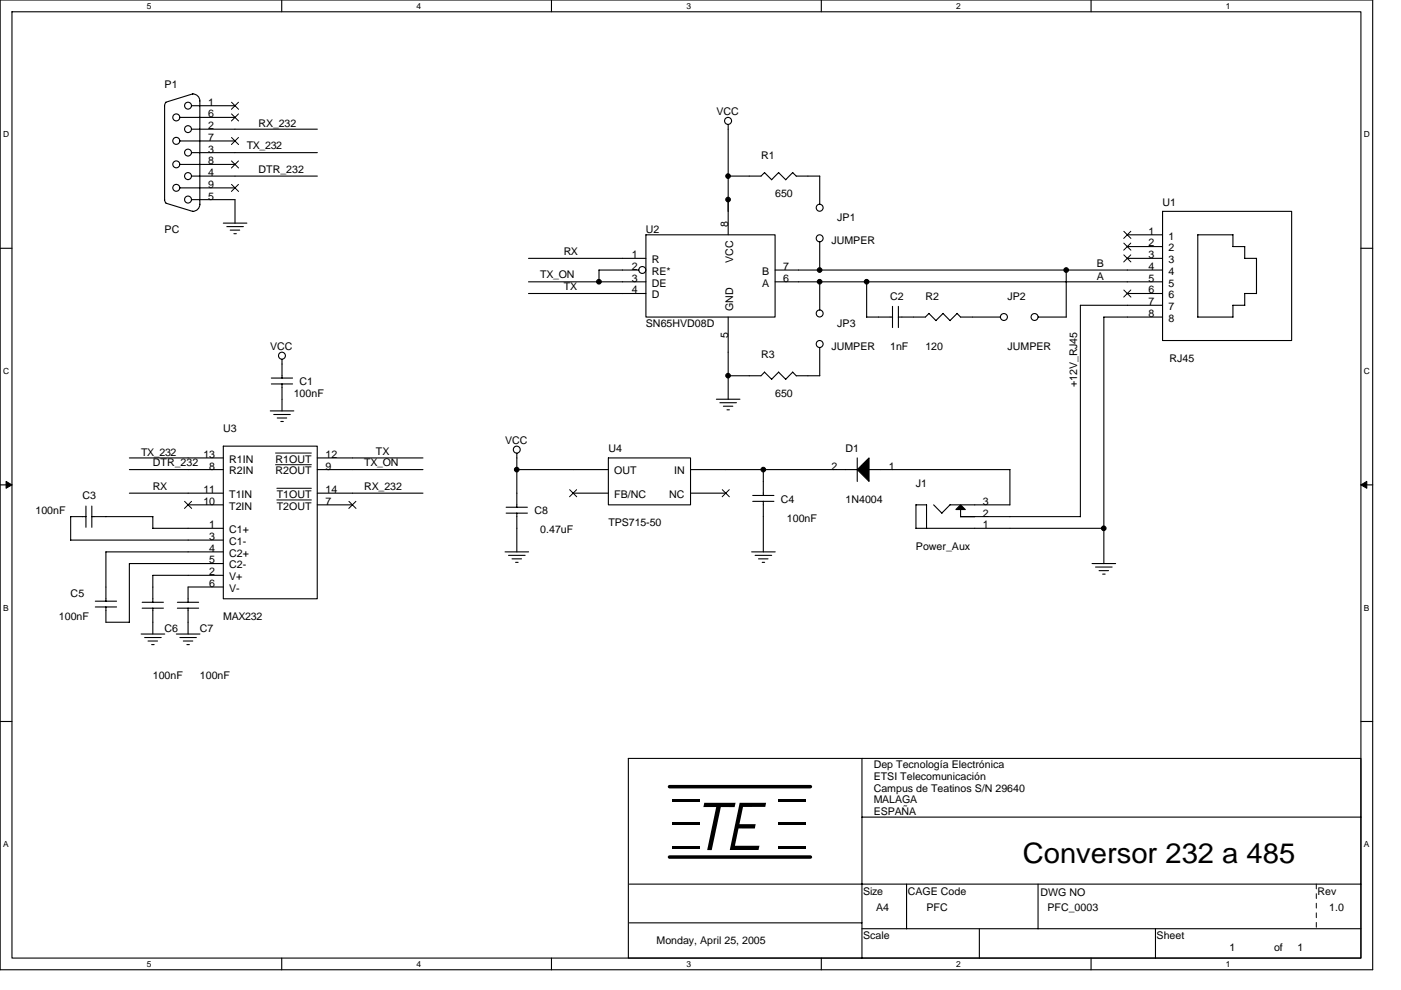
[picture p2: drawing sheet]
<svg xmlns="http://www.w3.org/2000/svg" width="297mm" height="210mm" viewBox="0 0 297 210" stroke-linecap="round" stroke-linejoin="round" font-family="sans-serif">
<path d="M0 0h291v205.6h-291zM2.5 2.5h286v200.6h-286z" fill="none" stroke="#000" stroke-width=".23"/>
<g fill="#fff">
<path d="M31.1 .3h1v1.9h-1z"/>
<path d="M31.1 203.4h1v2h-1z"/>
</g>
<path d="M59.7 0v2.5M59.7 203.1v2.5" fill="none" stroke="#000" stroke-width=".23"/>
<g fill="#fff">
<path d="M88.3 .3h1v1.9h-1z"/>
<path d="M88.3 203.4h1v2h-1z"/>
</g>
<path d="M116.9 0v2.5M116.9 203.1v2.5" fill="none" stroke="#000" stroke-width=".23"/>
<g fill="#fff">
<path d="M145.5 .3h1v1.9h-1z"/>
<path d="M145.5 203.4h1v2h-1z"/>
</g>
<path d="M174.1 0v2.5M174.1 203.1v2.5" fill="none" stroke="#000" stroke-width=".23"/>
<g fill="#fff">
<path d="M202.7 .3h1v1.9h-1z"/>
<path d="M202.7 203.4h1v2h-1z"/>
</g>
<path d="M231.3 0v2.5M231.3 203.1v2.5" fill="none" stroke="#000" stroke-width=".23"/>
<g fill="#fff">
<path d="M259.9 .3h1v1.9h-1z"/>
<path d="M259.9 203.4h1v2h-1z"/>
<path d="M.7 27.6h1.3v1.9h-1.3z"/>
<path d="M289.2 27.6h1.3v1.9h-1.3z"/>
<path d="M.7 77.7h1.3v2h-1.3z"/>
<path d="M289.2 77.7h1.3v2h-1.3z"/>
</g>
<path d="M0 52.6h2.5M288.5 52.6h2.5" fill="none" stroke="#000" stroke-width=".23"/>
<g fill="#fff">
<path d="M.7 127.9h1.2v2h-1.2z"/>
<path d="M289.2 127.9h1.2v2h-1.2z"/>
</g>
<path d="M0 102.8h2.5M288.5 102.8h2.5" fill="none" stroke="#000" stroke-width=".23"/>
<path d="M1.3 102.1l1.2 .7-1.2 .7zM288.5 102.8l1.3-.7v1.4z" fill="#000" stroke="#000" stroke-width=".21"/>
<g fill="#fff">
<path d="M.7 178h1.2v2h-1.2z"/>
<path d="M289.2 178h1.2v2h-1.2z"/>
</g>
<g fill="none" stroke="#000" stroke-width=".23">
<path d="M40.8 19.9a1.49 1.49 0 0 1 1.6 1.5v21.9a1.51 1.51 0 0 1-1.6 1.5M40.9 19.9l-5.7 1.8M34.9 22.4v20M35.2 21.7l-.3 .7M38.1 39.8h11.7M38.1 34.9h11.7M38.1 29.9h11.7M38.1 24.9h11.7M40.6 37.3h26.7M40.6 32.4h26.7M40.6 27.4h26.7M40.6 22.4h9.2"/>
<path d="M154.4 26.4v23.4M154.4 37.3h7l.7-.7 1.5 1.5M165.1 36.6l1.5 1.5 1.5-1.5 .7 .8M165.1 36.6l-1.5 1.5M168.8 37.3h5v6M34.9 42.3l.3 .7M35.2 43.1l5.7 1.7M40.6 42.3h9.2v5M47.3 47.3h5M48.1 48h3.5M48.8 48.8h2M49.6 49.6h.5"/>
<path d="M112.1 59.8h24.8M112.1 54.8h24.8M135.4 57.3h-8.4v2.5M136.9 49.8h27.4v17.4h-27.4zM164.3 59.8h82.2M164.3 57.3h82.2M173.8 51.3v6M173.8 59.8v5.9M183.7 59.8v7.4M226.1 57.3v9.9M239 54.8h7.5M239 49.8h7.5"/>
<path d="M239 52.3h7.5M246.5 44.8h27.4v27.4h-27.4zM263.9 54.8h2.5v7.5l-2.5-.1v2.5h-2.5v2.5h-7.4M263.9 54.8v-2.5h-2.5v-2.5h-7.4v17.4M59.8 76.2v4M112.1 62.2h24.8M154.4 67.2v17.5M162.1 78.9l1.5 1.5M162.1 78.9l-.7 .8h-7M165.1 78.9l-1.5 1.5M168.1 78.9l-1.5 1.5-1.5-1.5M173.8 73.7v6h-5l-.7-.8"/>
<path d="M183.7 67.2h5.5M189.2 65v4.4M190.5 67.2h5.7l.8-.8 1.5 1.6M190.5 65v4.4M198.4 68l1.6-1.6 1.4 1.6M202.9 66.5l.8 .7M202.9 66.4l-1.5 1.6M203.7 67.2h8.4M220.1 67.2h6M239 62.2h7.5M246.5 67.2h-12.5v52.3M246.5 64.7h-17.4v44.9l-25.5-.1 .1-1.5"/>
<path d="M27.4 99.6h19.9M27.4 97.1h19.9M47.3 94.6h20v32.4h-20zM57.3 87.1h5M57.5 81.4h4.5M57.5 80.2h4.5M58 87.9h3.5M58.8 88.6h2M59.5 89.4h.6M59.8 81.4v5.7M67.3 99.6h22.4M67.3 97.1h22.4"/>
<path d="M109.6 96.1v11.5M109.6 99.6h19.4M129 97.1h17.4v9.9h-17.4zM146.4 99.6h35.4M151.9 84.6h5M152.6 85.4h3.5M153.4 86.1h2M154.1 86.9h.5M161.8 99.6v5.5M181.8 97.1v5M184.2 99.6h29.9v7.5M15 114.5h32.3"/>
<path d="M18.2 107.3v4.5M18.2 109.5h-3.2v5M19.4 109.5h13M19.5 107.3v4.5M27.4 104.6h19.9M32.4 112h14.9M32.4 109.5v2.5M39.9 107h7.4M47.3 119.5h-19.9v12.5M47.3 117h-24.8v10.5M67.3 104.6h22.4M67.3 107h7.4"/>
<path d="M107.1 117h5M107.3 108.8h4.5M107.3 107.5h4.5M107.8 117.8h3.5M108.6 118.5h2M109.3 119.2h.6M109.6 108.8v8.2M121.5 104.6h7.5M146.4 104.6h7.5M159.4 117h5M159.6 106.3h4.5M159.6 105.1h4.5"/>
<path d="M160.1 117.8h3.5M160.8 118.5h2M161.6 119.2h.5M161.8 106.3v10.7M194.2 112h39.9M196.4 107v5M196.5 107h-2.3v5M197.9 107l1.8 1.8M214.1 107h-12.7l-1.7 1.8M231.5 119.5h5M20.2 128.7h4.5M20.2 127.5h4.5"/>
<path d="M22.5 128.7v3.2h4.9M29.9 134.4h5M30.1 127.7h4.5M30.1 128.9h4.5M30.7 135.2h3.5M31.4 135.9h2M32.1 136.7h.6M32.4 128.9v5.5M37.4 134.4h5M37.6 127.7h4.5M37.6 128.9h4.5M38.1 135.2h3.5"/>
<path d="M38.9 135.9h2M39.6 136.7h.5M39.9 128.9v5.5M47.3 124.5h-7.4v3.2M47.3 122h-14.9v5.7M232.3 120.2h3.5M233 121h2M233.8 121.7h.5M0 153h2.5M288.5 153h2.5M133.2 160.8h155.3v42.3h-155.3zM182.7 173.2h105.9"/>
<path d="M182.7 160.8v42.4M133.5 195.7h49.2M133.5 187.5h155M182.7 196.9h105.8M192.2 187.5v9.4M207.6 196.9v6.3M220.1 187.5v9.4M245 196.9v6.3"/>
<circle cx="37.4" cy="29.9" r=".74"/>
<circle cx="37.4" cy="24.9" r=".74"/>
<circle cx="37.4" cy="39.8" r=".74"/>
<circle cx="37.4" cy="34.9" r=".74"/>
<circle cx="39.9" cy="37.3" r=".74"/>
<circle cx="39.9" cy="22.4" r=".73"/>
<circle cx="39.9" cy="32.3" r=".73"/>
<circle cx="39.9" cy="27.4" r=".73"/>
<circle cx="154.4" cy="25.6" r=".74"/>
<circle cx="39.9" cy="42.3" r=".74"/>
<circle cx="136.2" cy="57.2" r=".74"/>
<circle cx="173.8" cy="50.5" r=".74"/>
<circle cx="173.8" cy="44" r=".74"/>
<circle cx="59.8" cy="75.4" r=".74"/>
<circle cx="173.8" cy="72.9" r=".74"/>
<circle cx="173.8" cy="66.5" r=".74"/>
<circle cx="212.9" cy="67.2" r=".74"/>
<circle cx="219.4" cy="67.2" r=".74"/>
<circle cx="109.6" cy="95.3" r=".74"/>
</g>
<path d="M141.9 166.8h29.9M141.9 181.7h29.9" fill="none" stroke="#000" stroke-width=".74"/>
<path d="M279.1 187.5v9.4" fill="none" stroke="#000" stroke-width=".21" stroke-dasharray="1 1 1 1 1 1 1 1"/>
<g fill="none" stroke="#000" stroke-width=".21">
<path d="M49.1 39.1l1.5 1.5M49.1 34.1l1.5 1.5M49.1 29.1l1.5 1.5M49.1 24.2l1.5 1.5M49.1 21.7l1.5 1.5M50.6 39.1l-1.5 1.5M50.6 34.1l-1.5 1.5M50.6 29.1l-1.5 1.5M50.6 24.2l-1.5 1.5M50.6 21.7l-1.5 1.5M238.3 49l1.5 1.5M238.3 51.5l1.5 1.5"/>
<path d="M238.3 54l1.5 1.5M239.8 49l-1.6 1.5M239.8 51.5l-1.6 1.5M239.8 54l-1.6 1.5M238.3 61.5l1.5 1.5M239.8 61.5l-1.6 1.5M58.4 96.1h7.6M58.4 98.5h7.6M39.1 106.3l1.5 1.5M40.6 106.3l-1.5 1.5M58.7 103.5h7.3M58.7 106h7.3"/>
<path d="M74 106.3l1.5 1.5M75.5 106.3l-1.5 1.5M120.8 103.8l1.5 1.5M122.3 103.8l-1.5 1.5M153.1 103.8l1.5 1.5M154.6 103.8l-1.5 1.5"/>
</g>
<g fill="#000" stroke="#000" stroke-width=".23">
<path d="M181.8 99.6l2.5-2.5v5z" fill-rule="evenodd"/>
<path d="M202.7 108l1-1 1 1z" fill-rule="evenodd"/>
<circle cx="154.4" cy="37.3" r=".49"/>
<circle cx="127" cy="59.7" r=".49"/>
<circle cx="154.4" cy="42.3" r=".49"/>
<circle cx="173.8" cy="57.3" r=".49"/>
<circle cx="173.8" cy="59.7" r=".49"/>
<circle cx="183.7" cy="59.7" r=".49"/>
<circle cx="226.1" cy="57.3" r=".49"/>
<circle cx="154.4" cy="79.6" r=".49"/>
<circle cx="109.6" cy="99.6" r=".49"/>
<circle cx="161.8" cy="99.6" r=".49"/>
<circle cx="234" cy="112" r=".49"/>
</g>
<g font-size="15.9">
<text x="141.9" y="170">_</text>
<text x="164.3" y="170">_</text>
<text x="141.9" y="175">_</text>
<text x="164.3" y="175">_</text>
<text x="141.9" y="180">_TE_</text>
</g>
<text font-size="6" x="216.8" y="182.9">Conversor 232 a 485</text>
<g font-size="2.2">
<text x="34.9" y="18.7">P1</text>
<text x="44.1" y="22.4">1</text>
<text x="44.1" y="29.9">7</text>
<text x="44.1" y="27.4">2</text>
<text x="44.1" y="24.9">6</text>
<text x="54.8" y="26.9">RX_232</text>
<text x="151.9" y="24.4">VCC</text>
<text x="44.1" y="34.8">8</text>
<text x="44.1" y="32.3">3</text>
<text x="52.3" y="31.7">TX_232</text>
<text x="161.4" y="33.7">R1</text>
<text x="44.1" y="39.8">9</text>
<text x="44.1" y="37.3">4</text>
<text x="54.8" y="36.6">DTR_232</text>
<text x="164.3" y="41.9">650</text>
<text x="44.1" y="42.3">5</text>
<text x="177.5" y="46.8">JP1</text>
<text x="246.5" y="43.6">U1</text>
<text x="34.9" y="49.3">PC</text>
<text x="136.9" y="49.3">U2</text>
<text x="154.4" y="48" transform="rotate(-90 154.4 48)">8</text>
<text x="176.3" y="51.8">JUMPER</text>
<text x="243.5" y="49.8">1</text>
<text x="243.5" y="52.3">2</text>
<text x="247.7" y="50.8">1</text>
<text x="247.7" y="53.3">2</text>
<text x="114.6" y="59">TX_ON</text>
<text x="119.5" y="54.1">RX</text>
<text x="134" y="59.7">3</text>
<text x="134" y="57.2">2</text>
<text x="134" y="54.8">1</text>
<text x="138.2" y="58.3">RE*</text>
<text x="138.2" y="55.8">R</text>
<text x="155.4" y="55.8" transform="rotate(-90 155.4 55.8)">VCC</text>
<text x="161.6" y="58.3">B</text>
<text x="166.1" y="59.7">6</text>
<text x="166.1" y="57.2">7</text>
<text x="232.5" y="56.6">B</text>
<text x="232.5" y="59.3">A</text>
<text x="243.5" y="54.8">3</text>
<text x="243.5" y="57.2">4</text>
<text x="243.5" y="59.7">5</text>
<text x="247.7" y="55.8">3</text>
<text x="247.7" y="58.3">4</text>
<text x="119.5" y="61.5">TX</text>
<text x="134" y="62.2">4</text>
<text x="138.2" y="63.2">D</text>
<text x="138.2" y="60.8">DE</text>
<text x="155.4" y="66" transform="rotate(-90 155.4 66)">GND</text>
<text x="161.6" y="60.8">A</text>
<text x="188.7" y="63.5">C2</text>
<text x="196.2" y="63.5">R2</text>
<text x="213.6" y="63.5">JP2</text>
<text x="243.5" y="62.2">6</text>
<text x="243.5" y="64.7">7</text>
<text x="247.7" y="60.8">5</text>
<text x="247.7" y="63.2">6</text>
<text x="247.7" y="65.7">7</text>
<text x="136.9" y="69.3">SN65HVD08D</text>
<text x="154.4" y="71.6" transform="rotate(-90 154.4 71.6)">5</text>
<text x="177.5" y="69.3">JP3</text>
<text x="243.5" y="67.2">8</text>
<text x="247.7" y="68.2">8</text>
<text x="57.3" y="74.2">VCC</text>
<text x="161.4" y="76">R3</text>
<text x="176.3" y="74.2">JUMPER</text>
<text x="188.7" y="74.2">1nF</text>
<text x="196.2" y="74.2">120</text>
<text x="213.6" y="74.2">JUMPER</text>
<text x="248" y="76.7">RJ45</text>
<text x="63.5" y="81.7">C1</text>
<text x="228.4" y="82.1" transform="rotate(-90 228.4 82.1)">+12V_RJ45</text>
<text x="62.3" y="84.2">100nF</text>
<text x="164.3" y="84.2">650</text>
<text x="47.3" y="91.7">U3</text>
<text x="107.1" y="94.1">VCC</text>
<text x="129" y="95.9">U4</text>
<text x="179.3" y="95.9">D1</text>
<text x="29.9" y="96.6">TX_232</text>
<text x="32.4" y="98.9">DTR_232</text>
<text x="43.1" y="97.1">13</text>
<text x="44.4" y="99.5">8</text>
<text x="48.6" y="98.1">R1IN</text>
<text x="48.6" y="100.6">R2IN</text>
<text x="58.4" y="98.1">R1OUT</text>
<text x="58.4" y="100.6">R2OUT</text>
<text x="69" y="97.1">12</text>
<text x="69" y="99.5">9</text>
<text x="77.2" y="98.9">TX_ON</text>
<text x="79.7" y="96.4">TX</text>
<text x="130.2" y="100.6">OUT</text>
<text x="142.9" y="100.6">IN</text>
<text x="176.3" y="99.5">2</text>
<text x="188.5" y="99.5">1</text>
<text x="17.5" y="105.8">C3</text>
<text x="32.4" y="103.8">RX</text>
<text x="43.1" y="104.5">11</text>
<text x="43.1" y="107">10</text>
<text x="48.6" y="105.6">T1IN</text>
<text x="58.7" y="105.6">T1OUT</text>
<text x="69" y="104.5">14</text>
<text x="69" y="107">7</text>
<text x="77.2" y="103.8">RX_232</text>
<text x="130.2" y="105.6">FB/NC</text>
<text x="141.9" y="105.6">NC</text>
<text x="165.6" y="106.6">C4</text>
<text x="179.3" y="106.6">1N4004</text>
<text x="194.2" y="103.4">J1</text>
<text x="208.4" y="107">3</text>
<text x="7.5" y="109.1">100nF</text>
<text x="44.4" y="112">1</text>
<text x="48.6" y="108.1">T2IN</text>
<text x="48.6" y="113">C1+</text>
<text x="58.7" y="108.1">T2OUT</text>
<text x="113.3" y="109.1">C8</text>
<text x="114.6" y="113.1">0.47uF</text>
<text x="129" y="111.6">TPS715-50</text>
<text x="166.8" y="110.6">100nF</text>
<text x="208.4" y="109.5">2</text>
<text x="208.4" y="112">1</text>
<text x="44.4" y="114.5">3</text>
<text x="44.4" y="117">4</text>
<text x="44.4" y="119.5">5</text>
<text x="48.6" y="115.5">C1-</text>
<text x="48.6" y="118">C2+</text>
<text x="194.2" y="116.5">Power_Aux</text>
<text x="44.4" y="122">2</text>
<text x="44.4" y="124.4">6</text>
<text x="48.6" y="120.5">C2-</text>
<text x="48.6" y="123">V+</text>
<text x="48.6" y="125.5">V-</text>
<text x="12.5" y="131.5">100nF</text>
<text x="15" y="126.5">C5</text>
<text x="47.3" y="131.5">MAX232</text>
<text x="34.9" y="134">C6</text>
<text x="42.4" y="134">C7</text>
<text x="32.4" y="143.9">100nF</text>
<text x="42.4" y="143.9">100nF</text>
<text x="185.2" y="162.8">Dep Tecnología Electrónica</text>
<text x="185.2" y="165.3">ETSI Telecomunicación</text>
<text x="185.2" y="167.8">Campus de Teatinos S/N 29640</text>
<text x="185.2" y="172.8">ESPAÑA</text>
<text x="185.2" y="170.3">MALAGA</text>
<text x="183" y="189.7">Size</text>
<text x="192.5" y="189.7">CAGE Code</text>
<text x="220.6" y="190">DWG NO</text>
<text x="279.3" y="189.7">Rev</text>
<text x="185.7" y="193.2">A4</text>
<text x="196.4" y="193.2">PFC</text>
<text x="222.1" y="193.2">PFC_0003</text>
<text x="281.8" y="193.2">1.0</text>
<text x="139.2" y="200.2">Monday, April 25, 2005</text>
<text x="183" y="199.2">Scale</text>
<text x="245.2" y="199.2">Sheet</text>
<text x="260.7" y="201.7">1</text>
<text x="270.1" y="201.7">of</text>
<text x="275.1" y="201.7">1</text>
</g>
<g font-size="1.8">
<text x="31.1" y="1.8">5</text>
<text x="88.3" y="1.8">4</text>
<text x="145.5" y="1.8">3</text>
<text x="202.7" y="1.8">2</text>
<text x="259.9" y="1.8">1</text>
<text x=".7" y="29.1">D</text>
<text x="289.2" y="29.1">D</text>
<text x=".7" y="79.3">C</text>
<text x="289.2" y="79.3">C</text>
<text x=".7" y="129.5">B</text>
<text x="289.2" y="129.5">B</text>
<text x=".7" y="179.6">A</text>
<text x="289.2" y="179.6">A</text>
<text x="31.1" y="205">5</text>
<text x="88.3" y="205">4</text>
<text x="145.5" y="205">3</text>
<text x="202.7" y="205">2</text>
<text x="259.9" y="205">1</text>
</g>
</svg>
